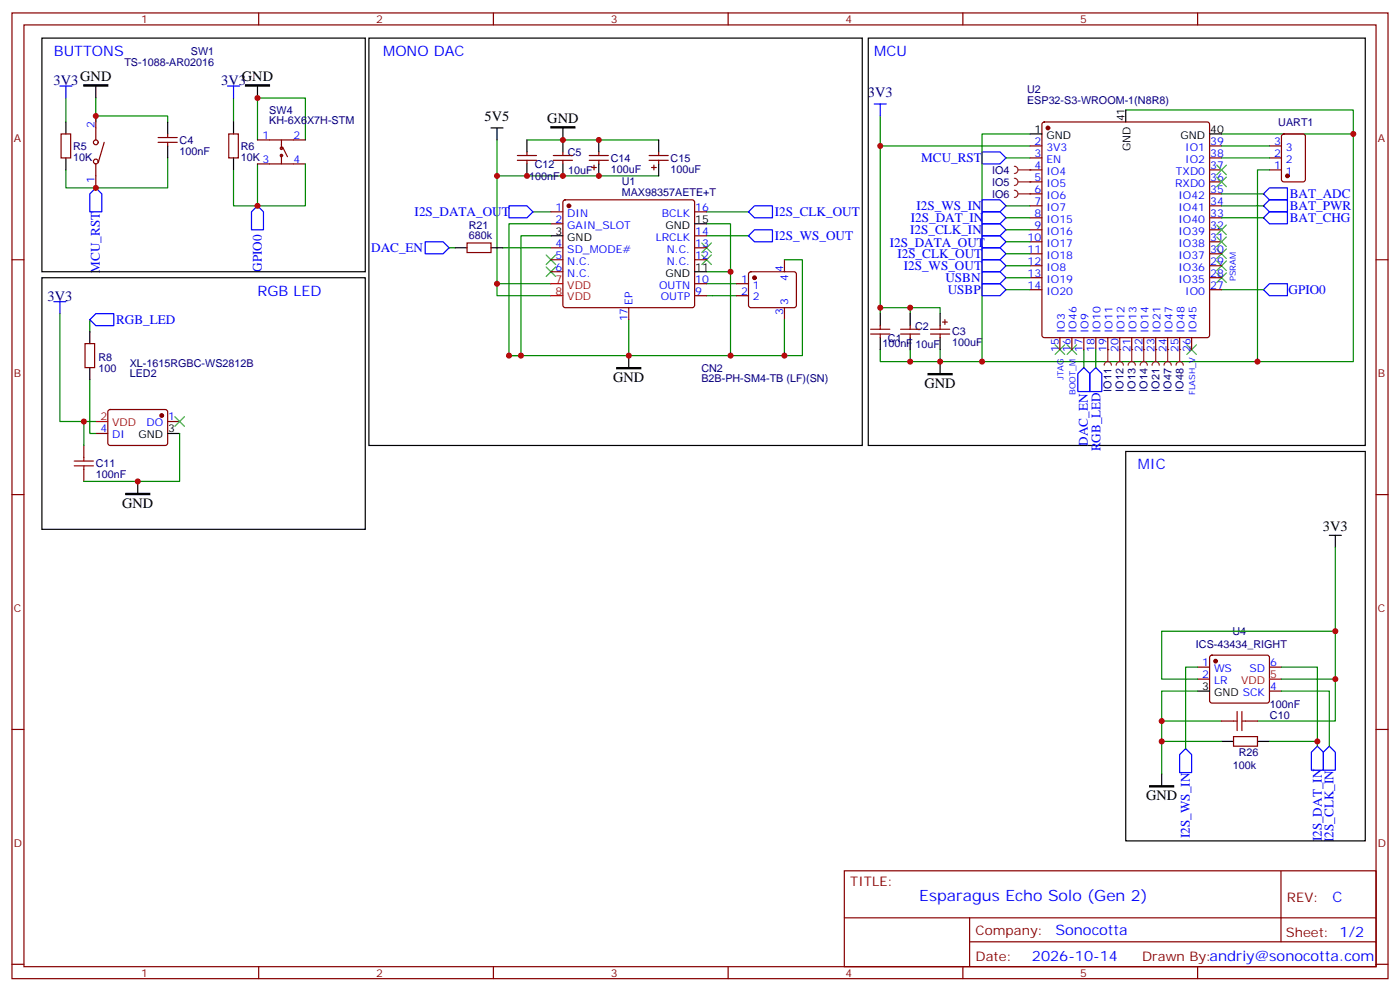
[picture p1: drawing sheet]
<svg xmlns="http://www.w3.org/2000/svg" width="412mm" height="292mm" viewBox="0 0 412 292" stroke-linecap="round" stroke-linejoin="round" font-family="sans-serif">
<g fill="none" stroke="#870000" stroke-width=".35">
<path d="M3.5 3.8h405.4v284.3h-405.4zM7.1 7.3h398.2v277.3h-398.2zM76.2 3.8v3.5M145.3 3.8v3.5M214.5 3.8v3.5M283.6 3.8v3.5M352.8 3.8v3.5M3.5 76.5h3.6M405.3 76.5h3.6M256.5 96.9h5.6M256.5 98.4h5.6M259.3 95.9v1"/>
<path d="M259.3 98.4v1M265.3 96.9h5.6M265.3 98.4h5.6M268.1 95.9v1M268.1 98.4v1M274.1 96.9h5.7M274.1 98.4h5.7M276.9 95.9v1M276.9 98.4v1M277.6 94.8h1.4M278.3 94.1v1.4M3.5 145.6h3.6"/>
<path d="M405.3 145.6h3.6M3.5 214.8h3.6M405.3 214.8h3.6M248.7 256.4h156.6v28.2h-156.6zM377.3 256.4v20.9M248.7 270.2h156.5M285.6 277.3h119.6M285.6 270.2v14.2M3.5 283.9h3.6M76.2 284.6v3.5M145.3 284.6v3.5M214.5 284.6v3.5"/>
<path d="M283.6 284.6v3.5M352.8 284.6v3.5M405.3 283.9h3.6"/>
</g>
<path d="M259.3 34.1v58.3M303.4 39.4h-14.1v67.1h-12.4M331.6 32.4h67v74.1h-109.3M359.8 39.4h38.8M259.3 43h44.1M259.3 90.6h8.8v1.8M268.1 90.6h8.8v1.8M359.8 85.3h12.4M259.3 102.9v3.6h8.8M268.1 102.9v3.6h8.8v-3.6" fill="none" stroke="#008700" stroke-width=".35"/>
<path d="M273.4 110h7.1v.3h-7.1z" fill="#000" stroke="#000" stroke-width=".35"/>
<path d="M255.8 11.2h146.4v120h-146.4zM259.3 92.4v3.5M259.3 99.4v3.5M268.1 92.4v3.5M268.1 99.4v3.5M276.9 92.4v3.5M276.9 99.4v3.5M276.9 106.5v3.5" fill="none" stroke="#000" stroke-width=".35"/>
<path d="M257.5 30.6h3.6M259.3 30.6v3.5M289.3 44.7h5.3l1.7 1.8-1.7 1.8h-5.3zM289.3 83.5h5.3l1.7 1.8-1.7 1.8h-5.3zM289.3 80h5.3l1.7 1.8-1.7 1.7h-5.3zM373.9 83.5h5.3v3.6h-5.3l-1.7-1.8z" fill="none" stroke="#00f" stroke-width=".35"/>
<path d="M298.8 49a1.06 1.06 0 0 1 1.1 1 1.06 1.06 0 0 1-1.1 1.1M299.9 50h3.5" fill="none" stroke="#8c2424" stroke-width=".35"/>
<circle cx="303.4" cy="50" r=".18" fill="#8c2424"/>
<path d="M342.9 107.5a1.06 1.06 0 0 1 1.1-1 1.06 1.06 0 0 1 1 1M344 102.9v3.6" fill="none" stroke="#8c2424" stroke-width=".35"/>
<circle cx="344" cy="102.9" r=".18" fill="#8c2424"/>
<path d="M346.4 107.5a1.06 1.06 0 0 1 1.1-1 1.06 1.06 0 0 1 1 1M347.5 102.9v3.6" fill="none" stroke="#8c2424" stroke-width=".35"/>
<circle cx="347.5" cy="102.9" r=".18" fill="#8c2424"/>
<g fill="none" stroke="#008700" stroke-width=".35">
<path d="M19.4 28.9v7M28.2 34.1h21.2v1.8M28.2 28.9v7M68.8 28.9v7M49.4 46.5v8.8h-30v-5.3M75.8 48.3v12.3h-7v-10.6M75.8 41.2v-12.3h14.2v12.3M17.6 92.4v31.7h10.6M26.5 94.1v3.5M26.5 111.8v15.8h1.7M319.3 102.9v5.3M24.7 124.1v7.1"/>
<path d="M52.9 127.6v14.1h-28.2M393.3 161.1v38.9h-15.8M352.8 196.4h-3.6v24M377.5 196.4h10.6v23.3M393.3 200v12.3h-22.9M393.3 185.8h-51.1v14.2h10.6M342.2 212.3h17.6M352.8 203.5h-10.6v24.3M377.5 203.5h14.1v16.2"/>
</g>
<g fill="none" stroke="#00f" stroke-width=".35">
<path d="M17.6 25.3h3.6M19.4 25.3v3.6M67 25.3h3.6M68.8 25.3v3.6M26.5 57.1l1.7-1.8 1.8 1.8v5.3h-3.5zM289.3 58.8h5.3l1.7 1.8-1.7 1.8h-5.3zM75.8 60.6l1.8 1.8v5.3h-3.5v-5.3zM289.3 62.4h5.3l1.7 1.7-1.7 1.8h-5.3zM289.3 65.9h5.3l1.7 1.8-1.7 1.7h-5.3zM289.3 69.4h5.3l1.7 1.8-1.7 1.8h-5.3zM289.3 73h5.3l1.7 1.7-1.7 1.8h-5.3zM289.3 76.5h5.3l1.7 1.7-1.7 1.8h-5.3z"/>
<path d="M15.9 88.8h3.5M17.6 88.8v3.6M26.5 94.1l1.7-1.7h5.3v3.5h-5.3zM319.3 108.2l1.7 1.8v5.3h-3.5v-5.3zM388.1 219.7l1.7 1.8v5.3h-3.5v-5.3zM391.6 219.7l1.7 1.8v5.3h-3.5v-5.3zM349.2 220.4l1.8 1.8v5.3h-3.5v-5.3z"/>
</g>
<g fill="none" stroke="#000" stroke-width=".35">
<path d="M12.3 11.2h95.3v68.8h-95.3zM19.4 35.9v3.5M28.2 25.3v3.6M49.4 35.9v3.5M68.8 35.9v3.5M75.8 25.3v3.6M19.4 46.5v3.5M49.4 43v3.5M68.8 46.5v3.5M12.3 81.8h95.3v74.1h-95.3zM26.5 97.6v3.6M26.5 108.2v3.6"/>
<path d="M49.4 127.6h3.5M331.6 132.9h70.6v114.7h-70.6zM40.6 141.7v3.6M391.6 157.6h3.5M393.3 157.6v3.5M352.8 203.5h3.5M342.2 227.8v3.6"/>
</g>
<g fill="none" stroke="#870000" stroke-width=".35">
<path d="M18 39.4h2.8v7.1h-2.8zM49.4 39.4v1.1M67.4 39.4h2.8v7.1h-2.8zM46.6 41.9h5.6M46.6 40.5h5.6M49.4 41.9v1.1M25 101.2h2.9v7h-2.9zM24.7 131.2v3.5M24.7 138.2v3.5M28.2 127.6h3.5M32 120.8l.5-.2h16.5l.4 .7-.1 9.4-.6 .5-16.5-.1-.5-.6v-9.2zM49.4 124.1h3.5"/>
<path d="M352.8 196.4h3.5M352.8 200h3.5M356.5 193.1l.5-.2h16.2l.5 .2 .2 .5v12.7l-.2 .5-.5 .2h-16.2l-.5-.2-.2-.5v-12.7zM373.9 196.4h3.6M359.8 212.3h3.6M366.9 212.3h3.5M373.9 203.5h3.6"/>
</g>
<path d="M24.7 25h7v.3h-7zM72.3 25h7.1v.3h-7.1zM37 145.3h7.1v.3h-7.1zM338.7 231.4h7v.3h-7z" fill="#000" stroke="#000" stroke-width=".35"/>
<g fill="#870000" stroke="#870000" stroke-width=".35">
<circle cx="358.1" cy="194.7" r=".53"/>
<circle cx="47.6" cy="122.3" r=".53"/>
</g>
<path d="M28.2 124.1h3.5M373.9 200h3.6" fill="none" stroke="#f00" stroke-width=".35"/>
<path d="M21.9 137.2h5.6M21.9 135.7h5.6M24.7 134.7v1M24.7 137.2v1M363.4 212.3h1M364.4 209.5v5.6M365.8 209.5v5.6M365.8 212.3h1.1" fill="none" stroke="#a10000" stroke-width=".35"/>
<path d="M358.4 73.3l2.8 2.8M358.4 76.8l2.8 2.9M361.2 73.3l-2.8 2.8M361.2 76.8l-2.8 2.9M358.4 80.4l2.8 2.8M361.2 80.4l-2.8 2.8M310.8 101.5l2.8 2.9M313.6 101.5l-2.8 2.9M314.3 101.5l2.8 2.9M317.1 101.5l-2.8 2.9M349.6 101.5l2.8 2.9M352.4 101.5l-2.8 2.9" fill="none" stroke="#3c3" stroke-width=".35"/>
<path d="M335.8 107.5a1.06 1.06 0 0 1 1.1-1 1.06 1.06 0 0 1 1.1 1M336.9 102.9v3.6" fill="none" stroke="#8c2424" stroke-width=".35"/>
<circle cx="336.9" cy="102.9" r=".18" fill="#8c2424"/>
<path d="M339.4 107.5a1.06 1.06 0 0 1 1-1 1.06 1.06 0 0 1 1.1 1M340.4 102.9v3.6" fill="none" stroke="#8c2424" stroke-width=".35"/>
<circle cx="340.4" cy="102.9" r=".18" fill="#8c2424"/>
<path d="M359.8 218.3h3.6M370.4 218.3h3.5" fill="none" stroke="#000" stroke-width=".35"/>
<path d="M363.4 216.9h7v2.8h-7z" fill="none" stroke="#870000" stroke-width=".35"/>
<path d="M342.2 218.3h17.6M373.9 218.3h14.2" fill="none" stroke="#008700" stroke-width=".35"/>
<path d="M325.3 107.5a1.06 1.06 0 0 1 1-1 1.06 1.06 0 0 1 1.1 1M326.3 102.9v3.6" fill="none" stroke="#8c2424" stroke-width=".35"/>
<circle cx="326.3" cy="102.9" r=".18" fill="#8c2424"/>
<path d="M328.8 107.5a1.06 1.06 0 0 1 1-1 1.06 1.06 0 0 1 1.1 1M329.8 102.9v3.6" fill="none" stroke="#8c2424" stroke-width=".35"/>
<circle cx="329.8" cy="102.9" r=".18" fill="#8c2424"/>
<path d="M332.3 107.5a1.06 1.06 0 0 1 1.1-1 1.06 1.06 0 0 1 1 1M333.4 102.9v3.6" fill="none" stroke="#8c2424" stroke-width=".35"/>
<circle cx="333.4" cy="102.9" r=".18" fill="#8c2424"/>
<path d="M298.8 52.5a1.06 1.06 0 0 1 1.1 1.1 1.06 1.06 0 0 1-1.1 1M299.9 53.6h3.5" fill="none" stroke="#8c2424" stroke-width=".35"/>
<circle cx="303.4" cy="53.6" r=".18" fill="#8c2424"/>
<path d="M298.8 56a1.06 1.06 0 0 1 1.1 1.1 1.06 1.06 0 0 1-1.1 1M299.9 57.1h3.5" fill="none" stroke="#8c2424" stroke-width=".35"/>
<circle cx="303.4" cy="57.1" r=".18" fill="#8c2424"/>
<g fill="none" stroke="#000" stroke-width=".35">
<path d="M108.7 11.2h145.3v120h-145.3zM144.6 37.7h3.6M146.4 37.7v3.5M165.8 37.7v7M303.4 39.4h3.5M331.6 32.4v3.5M356.3 39.4h3.5M155.2 41.2v3.5M155.2 48.3v3.5M165.8 48.3v3.5M176.4 41.2v3.5M176.4 48.3v3.5"/>
<path d="M194 41.2v3.5M194 48.3v3.5M134.1 73h3.5M144.6 73h3.6M162.3 69.4h3.5M204.6 65.9h3.5M204.6 80h3.5M185.2 104.7v3.5"/>
</g>
<g fill="none" stroke="#870000" stroke-width=".35">
<path d="M28.2 34.1v7.1M307.2 36.1l.4-.2h48l.5 .2 .2 .5v62.1l-.2 .5-.5 .2h-48l-.5-.2-.2-.5v-62.1zM377.7 39.6l.5-.2h5.6l.7 .5v12.9l-.4 .7-5.9 .1-.7-.5v-13zM28.2 48.3v7M30.7 41.9l-1.8 6M75.8 48.3h14.2M75.8 41.2h14.2M82.9 41.2v2.5M82.9 45.8v2.5M83.3 43.3l1.4 2.8M152.4 47.2h5.6M152.4 45.8h5.6"/>
<path d="M155.2 44.7v1.1M155.2 47.2v1.1M163 47.2h5.6M163 45.8h5.6M165.8 44.7v1.1M165.8 47.2v1.1M166 59l.5-.2h37.4l.5 .2 .2 .5v30.4l-.2 .5-.5 .2h-37.4l-.5-.2-.2-.5v-30.4zM173.6 47.2h5.6M173.6 45.8h5.6M174.3 49.3h1.4M175 48.6v1.4M176.4 44.7v1.1"/>
<path d="M176.4 47.2v1.1M191.2 47.2h5.6M191.2 45.8h5.6M191.9 49.3h1.4M192.6 48.6v1.4M194 44.7v1.1M194 47.2v1.1M303.4 43h3.5M303.4 46.5h3.5M303.4 50h3.5M303.4 53.6h3.5M303.4 57.1h3.5"/>
<path d="M356.3 43h3.5M356.3 46.5h3.5M356.3 50h3.5M356.3 53.6h3.5M356.3 57.1h3.5M373.9 43h3.6M373.9 46.5h3.6M373.9 50h3.6M137.6 71.5h7v2.9h-7zM162.3 62.4h3.5M162.3 65.9h3.5M162.3 73h3.5"/>
<path d="M162.3 76.5h3.5M204.6 62.4h3.5M204.6 73h3.5M204.6 76.5h3.5M204.6 69.4h3.5M231.1 76.5v3.5M303.4 60.6h3.5M303.4 64.1h3.5M303.4 67.7h3.5M303.4 71.2h3.5M303.4 74.7h3.5M303.4 78.2h3.5"/>
<path d="M356.3 60.6h3.5M356.3 64.1h3.5M356.3 67.7h3.5M356.3 71.2h3.5M356.3 74.7h3.5M356.3 78.2h3.5M162.3 80h3.5M185.2 90.6v3.5M204.6 87.1h3.5M204.6 83.5h3.5M217 87.1h3.5M217 83.5h3.5"/>
<path d="M220.7 80.2l.5-.2h12.7l.5 .2 .2 .5-.1 9.5-.6 .4-13-.1-.4-.6v-9.2zM231.1 90.6v3.5M303.4 81.8h3.5M303.4 85.3h3.5M312.2 99.4v3.5M315.7 99.4v3.5M319.3 99.4v3.5M322.8 99.4v3.5M326.3 99.4v3.5M329.8 99.4v3.5M333.4 99.4v3.5M336.9 99.4v3.5"/>
<path d="M340.4 99.4v3.5M344 99.4v3.5M347.5 99.4v3.5M351 99.4v3.5M356.3 81.8h3.5M356.3 85.3h3.5"/>
<circle cx="28.2" cy="41.9" r=".71"/>
<circle cx="28.2" cy="47.6" r=".71"/>
<circle cx="82.9" cy="45.8" r=".35"/>
<circle cx="82.9" cy="43.7" r=".35"/>
</g>
<g fill="#870000" stroke="#870000" stroke-width=".35">
<circle cx="308.7" cy="37.7" r=".53"/>
<circle cx="167.6" cy="60.6" r=".53"/>
<circle cx="222.2" cy="81.8" r=".53"/>
<circle cx="379.2" cy="51.8" r=".53"/>
</g>
<g fill="none" stroke="#008700" stroke-width=".35">
<path d="M90 48.3v12.3h-14.2M146.4 51.8h47.6M146.4 41.2v45.9h15.9M155.2 41.2h38.8M296.3 46.5h7.1M359.8 46.5h14.1M359.8 43h14.1M359.8 57.1h12.4M373.9 50h-3.5v56.5M132.3 73h1.8M148.2 73h14.1M157 62.4h5.3"/>
<path d="M162.3 69.4h-8.8v35.3h31.7v-10.6M162.3 65.9h-12.4v38.8M208.1 65.9h7.1v14.1M208.1 62.4h12.4M208.1 69.4h12.4M231.1 76.5h5.3v28.2h-5.3M296.3 78.2h7.1M296.3 74.7h7.1M296.3 71.2h7.1M296.3 67.7h7.1M296.3 64.1h7.1M296.3 60.6h7.1"/>
<path d="M359.8 64.1h12.4M359.8 60.6h12.4M146.4 83.5h15.9M208.1 80h7.1v24.7h-30M208.1 87.1h8.9M208.1 83.5h8.9M231.1 94.1v10.6h-15.9M296.3 85.3h7.1M296.3 81.8h7.1M149.9 104.7h3.6zM322.8 102.9v5.3"/>
</g>
<g fill="none" stroke="#3c3" stroke-width=".35">
<path d="M358.4 52.1l2.8 2.9M358.4 48.6l2.8 2.8M361.2 52.1l-2.8 2.9M361.2 48.6l-2.8 2.8M160.9 75.1l2.8 2.8M160.9 78.6l2.8 2.8M163.7 75.1l-2.8 2.8M163.7 78.6l-2.8 2.8M206.7 75.1l2.8 2.8M206.7 71.5l2.8 2.9M209.5 75.1l-2.8 2.8M209.5 71.5l-2.8 2.9"/>
<path d="M358.4 69.8l2.8 2.8M358.4 66.3l2.8 2.8M361.2 69.8l-2.8 2.8M361.2 66.3l-2.8 2.8M51.5 122.7l2.8 2.8M54.3 122.7l-2.8 2.8"/>
</g>
<path d="M373.9 55.3h5.3v3.5h-5.3l-1.7-1.7zM125.2 71.2h5.3l1.8 1.8-1.8 1.7h-5.3zM149.9 60.6h5.3l1.8 1.8-1.8 1.7h-5.3zM220.5 69.4l1.7-1.7h5.3v3.5h-5.3zM220.5 62.4l1.7-1.8h5.3v3.5h-5.3zM372.2 60.6l1.7-1.8h5.3v3.6h-5.3zM373.9 62.4h5.3v3.5h-5.3l-1.7-1.8zM322.8 108.2l1.8 1.8v5.3h-3.6v-5.3z" fill="none" stroke="#00f" stroke-width=".35"/>
<path d="M162.3 83.5h3.5M162.3 87.1h3.5" fill="none" stroke="#f00" stroke-width=".35"/>
<path d="M162.3 37.3h7v.4h-7zM181.7 108.2h7v.4h-7z" fill="#000" stroke="#000" stroke-width=".35"/>
<g fill="#c00">
<circle cx="259.3" cy="90.6" r=".88"/>
<circle cx="268.1" cy="90.6" r=".88"/>
<circle cx="259.3" cy="43" r=".88"/>
<circle cx="276.9" cy="106.5" r=".88"/>
<circle cx="268.1" cy="106.5" r=".88"/>
<circle cx="289.3" cy="106.5" r=".88"/>
<circle cx="398.6" cy="39.4" r=".88"/>
<circle cx="342.2" cy="212.3" r=".88"/>
<circle cx="393.3" cy="200" r=".88"/>
<circle cx="393.3" cy="185.8" r=".88"/>
<circle cx="24.7" cy="124.1" r=".88"/>
<circle cx="342.2" cy="218.3" r=".88"/>
<circle cx="388.1" cy="218.3" r=".88"/>
<circle cx="75.8" cy="60.6" r=".88"/>
<circle cx="28.2" cy="55.3" r=".88"/>
<circle cx="40.6" cy="141.7" r=".88"/>
<circle cx="165.8" cy="41.2" r=".88"/>
<circle cx="155.2" cy="51.8" r=".88"/>
<circle cx="215.2" cy="80" r=".88"/>
<circle cx="185.2" cy="104.7" r=".88"/>
<circle cx="165.8" cy="51.8" r=".88"/>
<circle cx="153.5" cy="104.7" r=".88"/>
<circle cx="176.4" cy="41.2" r=".88"/>
<circle cx="176.4" cy="51.8" r=".88"/>
<circle cx="146.4" cy="83.5" r=".88"/>
<circle cx="146.4" cy="51.8" r=".88"/>
<circle cx="149.9" cy="104.7" r=".88"/>
<circle cx="215.2" cy="104.7" r=".88"/>
<circle cx="231.1" cy="104.7" r=".88"/>
<circle cx="75.8" cy="28.9" r=".88"/>
<circle cx="28.2" cy="34.1" r=".88"/>
<circle cx="370.4" cy="106.5" r=".88"/>
</g>
<text font-size="4.6" fill="#00f" x="270.8" y="265.4">Esparagus Echo Solo (Gen 2)</text>
<g font-size="4.2" fill="#00f">
<text x="15.9" y="16.5">BUTTONS</text>
<text x="112.9" y="16.5">MONO DAC</text>
<text x="257.5" y="16.5">MCU</text>
<text x="75.8" y="87.1">RGB LED</text>
<text x="335.1" y="138.2">MIC</text>
<text x="392.5" y="265.7">C</text>
<text x="310.9" y="275.2">Sonocotta</text>
<text x="304" y="283">2026-10-14</text>
</g>
<g font-size="4.2">
<text x="23.6" y="23.9">GND</text>
<text x="71.3" y="23.9">GND</text>
<text x="142.8" y="35.6">5V5</text>
<text x="161.2" y="36.1">GND</text>
<text x="180.6" y="112.6">GND</text>
<text x="272.3" y="114.3">GND</text>
<text x="36" y="149.6">GND</text>
<text x="389.7" y="156.5">3V3</text>
<text x="337.6" y="235.7">GND</text>
</g>
<g font-size="4.2" fill="#000080">
<text x="15.8" y="25">3V3</text>
<text x="65.2" y="25">3V3</text>
<text x="255.7" y="28.6">3V3</text>
<text x="14" y="88.5">3V3</text>
</g>
<g font-size="3.9" fill="#00f">
<text x="271.4" y="47.7">MCU_RST</text>
<text x="379.9" y="58.2">BAT_ADC</text>
<text x="122.1" y="63.6">I2S_DATA_OUT</text>
<text x="228.2" y="63.6">I2S_CLK_OUT</text>
<text x="268.3" y="65.4">I2S_DAT_IN</text>
<text x="270" y="61.9">I2S_WS_IN</text>
<text x="379.9" y="65.5">BAT_CHG</text>
<text x="379.9" y="61.9">BAT_PWR</text>
<text x="228.2" y="70.6">I2S_WS_OUT</text>
<text x="268.1" y="68.9">I2S_CLK_IN</text>
<text x="109.3" y="74.3">DAC_EN</text>
<text x="262.1" y="72.8">I2S_DATA_OUT</text>
<text x="264.3" y="76">I2S_CLK_OUT</text>
<text x="29.5" y="80.3" transform="rotate(-90 29.5 80.3)">MCU_RST</text>
<text x="77.2" y="80.1" transform="rotate(-90 77.2 80.1)">GPIO0</text>
<text x="266.2" y="79.5">I2S_WS_OUT</text>
<text x="278.5" y="83.1">USBN</text>
<text x="279.2" y="86.7">USBP</text>
<text x="379.6" y="86.6">GPIO0</text>
<text x="34.2" y="95.3">RGB_LED</text>
<text x="320.4" y="131.2" transform="rotate(-90 320.4 131.2)">DAC_EN</text>
<text x="324.1" y="132.9" transform="rotate(-90 324.1 132.9)">RGB_LED</text>
<text x="350.5" y="246.8" transform="rotate(-90 350.5 246.8)">I2S_WS_IN</text>
<text x="389.3" y="247.7" transform="rotate(-90 389.3 247.7)">I2S_DAT_IN</text>
<text x="392.8" y="247.9" transform="rotate(-90 392.8 247.9)">I2S_CLK_IN</text>
</g>
<g font-size="3.9" fill="#800">
<text x="250.5" y="261">TITLE:</text>
<text x="379.1" y="265.7">REV:</text>
<text x="287.4" y="275.2">Company:</text>
<text x="378.7" y="275.8">Sheet: 1/2</text>
<text x="287.4" y="282.9">Date:</text>
<text x="336.4" y="282.9">Drawn By:andriy@sonocotta.com</text>
</g>
<g font-size="3.2" fill="#800">
<text x="41.6" y="6.8">1</text>
<text x="110.8" y="6.8">2</text>
<text x="179.9" y="6.8">3</text>
<text x="249.1" y="6.8">4</text>
<text x="318.2" y="6.8">5</text>
<text x="4.1" y="41.9">A</text>
<text x="405.9" y="41.9">A</text>
<text x="4.1" y="111.1">B</text>
<text x="405.9" y="111.1">B</text>
<text x="4.1" y="180.2">C</text>
<text x="405.9" y="180.2">C</text>
<text x="4.1" y="249.3">D</text>
<text x="405.9" y="249.3">D</text>
<text x="41.6" y="287.6">1</text>
<text x="110.8" y="287.6">2</text>
<text x="179.9" y="287.6">3</text>
<text x="249.1" y="287.6">4</text>
<text x="318.2" y="287.6">5</text>
</g>
<g font-size="3.2" fill="#000080">
<text x="56.2" y="16.2">SW1</text>
<text x="36.6" y="19.4">TS-1088-AR02016</text>
<text x="302.6" y="27.3">U2</text>
<text x="79.3" y="33.4">SW4</text>
<text x="302.6" y="30.5">ESP32-S3-WROOM-1(N8R8)</text>
<text x="79.3" y="36.6">KH-6X6X7H-STM</text>
<text x="376.5" y="37">UART1</text>
<text x="21.5" y="47.3">10K</text>
<text x="21.5" y="44.1">R5</text>
<text x="52.9" y="45.6">100nF</text>
<text x="52.9" y="42.4">C4</text>
<text x="70.9" y="47.3">10K 3</text>
<text x="70.9" y="44.1">R6</text>
<text x="167.2" y="45.9">C5</text>
<text x="179.9" y="47.6">C14</text>
<text x="197.6" y="47.6">C15</text>
<text x="155.8" y="52.9">100nF</text>
<text x="157.5" y="49.4">C12</text>
<text x="167.3" y="51.2">10uF</text>
<text x="179.9" y="50.8">100uF</text>
<text x="197.6" y="50.8">100uF</text>
<text x="292.3" y="51.2">IO4</text>
<text x="183.2" y="57.7">MAX98357AETE+T</text>
<text x="183.2" y="54.4">U1</text>
<text x="292.3" y="54.7">IO5</text>
<text x="292.3" y="58.2">IO6</text>
<text x="138.1" y="70.5">680k</text>
<text x="138.1" y="67.3">R21</text>
<text x="261.6" y="100.5">C1</text>
<text x="269.5" y="97">C2</text>
<text x="280.5" y="102">100uF</text>
<text x="280.5" y="98.8">C3</text>
<text x="29" y="106.2">R8</text>
<text x="38.2" y="107.9">XL-1615RGBC-WS2812B</text>
<text x="259.9" y="102.3">100nF</text>
<text x="269.6" y="102.3">10uF</text>
<text x="29" y="109.4">100</text>
<text x="38.2" y="111.1">LED2</text>
<text x="206.6" y="112.6">B2B-PH-SM4-TB (LF)(SN)</text>
<text x="206.6" y="109.4">CN2</text>
<text x="327.4" y="115.3" transform="rotate(-90 327.4 115.3)">IO11</text>
<text x="331" y="115.3" transform="rotate(-90 331 115.3)">IO12</text>
<text x="334.5" y="115.3" transform="rotate(-90 334.5 115.3)">IO13</text>
<text x="338" y="115.3" transform="rotate(-90 338 115.3)">IO14</text>
<text x="341.6" y="115.3" transform="rotate(-90 341.6 115.3)">IO21</text>
<text x="345.1" y="115.3" transform="rotate(-90 345.1 115.3)">IO47</text>
<text x="348.6" y="115.3" transform="rotate(-90 348.6 115.3)">IO48</text>
<text x="28.2" y="137.6">C11</text>
<text x="28.2" y="140.8">100nF</text>
<text x="352.3" y="190.7">ICS-43434_RIGHT</text>
<text x="363" y="187.1">U4</text>
<text x="374.1" y="208.5">100nF</text>
<text x="374.1" y="211.7">C10</text>
<text x="363.1" y="226.5">100k</text>
<text x="364.9" y="222.6">R26</text>
</g>
<g font-size="3.2">
<text x="331.3" y="35.7" transform="rotate(-90 331.3 35.7)">41</text>
<text x="304.7" y="39.1">1</text>
<text x="308.2" y="40.9">GND</text>
<text x="347.7" y="40.9">GND</text>
<text x="356.5" y="39.1">40</text>
<text x="333" y="44.5" transform="rotate(-90 333 44.5)">GND</text>
<text x="204.8" y="65.5">15</text>
<text x="163.6" y="69.1">3</text>
<text x="167.1" y="70.8">GND</text>
<text x="196" y="67.3">GND</text>
<text x="196" y="81.4">GND</text>
<text x="204.8" y="79.7">11</text>
<text x="40.8" y="129">GND</text>
<text x="49.6" y="127.3">3</text>
<text x="354.1" y="203.1">3</text>
<text x="357.6" y="204.9">GND SCK</text>
</g>
<g font-size="3.2" fill="#00f">
<text x="27.9" y="37.7" transform="rotate(-90 27.9 37.7)">2</text>
<text x="77.4" y="40.9">1</text>
<text x="86.4" y="40.9">2</text>
<text x="86.4" y="47.9">4</text>
<text x="304.7" y="42.6">2</text>
<text x="304.7" y="46.1">3</text>
<text x="308.2" y="44.4">3V3</text>
<text x="308.2" y="47.9">EN</text>
<text x="349.2" y="47.9">IO2</text>
<text x="349.2" y="44.4">IO1</text>
<text x="356.5" y="46.1">38</text>
<text x="356.5" y="42.6">39</text>
<text x="375.3" y="46.1">2</text>
<text x="375.3" y="42.6">3</text>
<text x="378.8" y="47.9">2</text>
<text x="378.8" y="44.4">3</text>
<text x="27.9" y="53.8" transform="rotate(-90 27.9 53.8)">1</text>
<text x="304.7" y="49.7">4</text>
<text x="304.7" y="53.2">5</text>
<text x="308.2" y="51.4">IO4</text>
<text x="346.4" y="51.4">TXD0</text>
<text x="356.5" y="53.2">36</text>
<text x="356.5" y="49.7">37</text>
<text x="375.3" y="49.7">1</text>
<text x="378.8" y="51.4">1</text>
<text x="304.7" y="56.7">6</text>
<text x="308.2" y="55">IO5</text>
<text x="308.2" y="58.5">IO6</text>
<text x="346.2" y="55">RXD0</text>
<text x="347.1" y="58.5">IO42</text>
<text x="356.5" y="56.7">35</text>
<text x="163.6" y="62">1</text>
<text x="163.6" y="65.5">2</text>
<text x="167.1" y="63.8">DIN</text>
<text x="195" y="63.8">BCLK</text>
<text x="204.8" y="62">16</text>
<text x="304.7" y="60.3">7</text>
<text x="304.7" y="63.8">8</text>
<text x="308.2" y="62">IO7</text>
<text x="308.2" y="65.5">IO15</text>
<text x="347.1" y="65.5">IO40</text>
<text x="347.1" y="62">IO41</text>
<text x="356.5" y="63.8">33</text>
<text x="356.5" y="60.3">34</text>
<text x="167.1" y="67.3">GAIN_SLOT</text>
<text x="193.2" y="70.8">LRCLK</text>
<text x="204.8" y="69.1">14</text>
<text x="302.7" y="70.8">10</text>
<text x="304.7" y="67.3">9</text>
<text x="308.2" y="69.1">IO16</text>
<text x="347.1" y="69.1">IO39</text>
<text x="356.5" y="70.8">31</text>
<text x="356.5" y="67.3">32</text>
<text x="163.6" y="72.6">4</text>
<text x="163.6" y="76.1">5</text>
<text x="167.1" y="74.4">SD_MODE#</text>
<text x="167.1" y="77.9">N.C.</text>
<text x="196.4" y="77.9">N.C.</text>
<text x="196.4" y="74.4">N.C.</text>
<text x="204.8" y="76.1">12</text>
<text x="204.8" y="72.6">13</text>
<text x="302.7" y="74.4">11</text>
<text x="302.7" y="77.9">12</text>
<text x="308.2" y="72.6">IO17</text>
<text x="308.2" y="76.1">IO18</text>
<text x="347.1" y="76.1">IO37</text>
<text x="347.1" y="72.6">IO38</text>
<text x="356.5" y="77.9">29</text>
<text x="356.5" y="74.4">30</text>
<text x="163.6" y="79.7">6</text>
<text x="167.1" y="81.4">N.C.</text>
<text x="204.8" y="83.2">10</text>
<text x="218.3" y="83.2">1</text>
<text x="230.7" y="80" transform="rotate(-90 230.7 80)">4</text>
<text x="232.1" y="82.7" transform="rotate(-90 232.1 82.7)">4</text>
<text x="302.7" y="81.4">13</text>
<text x="308.2" y="79.7">IO8</text>
<text x="308.2" y="83.2">IO19</text>
<text x="347.1" y="83.2">IO35</text>
<text x="347.1" y="79.7">IO36</text>
<text x="356.5" y="81.4">28</text>
<text x="186.3" y="89.9" transform="rotate(-90 186.3 89.9)">EP</text>
<text x="194.2" y="84.9">OUTN</text>
<text x="194.6" y="88.5">OUTP</text>
<text x="204.8" y="86.7">9</text>
<text x="218.3" y="86.7">2</text>
<text x="221.8" y="84.9">1</text>
<text x="221.8" y="88.5">2</text>
<text x="232.1" y="89.9" transform="rotate(-90 232.1 89.9)">3</text>
<text x="302.7" y="84.9">14</text>
<text x="308.2" y="86.7">IO20</text>
<text x="349.2" y="86.7">IO0</text>
<text x="356.5" y="84.9">27</text>
<text x="184.9" y="94.6" transform="rotate(-90 184.9 94.6)">17</text>
<text x="230.7" y="92.6" transform="rotate(-90 230.7 92.6)">3</text>
<text x="313.6" y="98.1" transform="rotate(-90 313.6 98.1)">IO3</text>
<text x="317.1" y="98.1" transform="rotate(-90 317.1 98.1)">IO46</text>
<text x="320.7" y="98.1" transform="rotate(-90 320.7 98.1)">IO9</text>
<text x="324.2" y="98.1" transform="rotate(-90 324.2 98.1)">IO10</text>
<text x="327.7" y="98.1" transform="rotate(-90 327.7 98.1)">IO11</text>
<text x="331.3" y="98.1" transform="rotate(-90 331.3 98.1)">IO12</text>
<text x="334.8" y="98.1" transform="rotate(-90 334.8 98.1)">IO13</text>
<text x="338.3" y="98.1" transform="rotate(-90 338.3 98.1)">IO14</text>
<text x="341.8" y="98.1" transform="rotate(-90 341.8 98.1)">IO21</text>
<text x="345.4" y="98.1" transform="rotate(-90 345.4 98.1)">IO47</text>
<text x="348.9" y="98.1" transform="rotate(-90 348.9 98.1)">IO48</text>
<text x="352.4" y="98.1" transform="rotate(-90 352.4 98.1)">IO45</text>
<text x="311.9" y="103.6" transform="rotate(-90 311.9 103.6)">15</text>
<text x="315.4" y="103.6" transform="rotate(-90 315.4 103.6)">16</text>
<text x="318.9" y="103.6" transform="rotate(-90 318.9 103.6)">17</text>
<text x="322.4" y="103.6" transform="rotate(-90 322.4 103.6)">18</text>
<text x="326" y="103.6" transform="rotate(-90 326 103.6)">19</text>
<text x="329.5" y="103.6" transform="rotate(-90 329.5 103.6)">20</text>
<text x="333" y="103.6" transform="rotate(-90 333 103.6)">21</text>
<text x="336.5" y="103.6" transform="rotate(-90 336.5 103.6)">22</text>
<text x="340.1" y="103.6" transform="rotate(-90 340.1 103.6)">23</text>
<text x="343.6" y="103.6" transform="rotate(-90 343.6 103.6)">24</text>
<text x="347.1" y="103.6" transform="rotate(-90 347.1 103.6)">25</text>
<text x="350.7" y="103.6" transform="rotate(-90 350.7 103.6)">26</text>
<text x="43.1" y="125.5">DO</text>
<text x="49.6" y="123.8">1</text>
<text x="29.6" y="127.3">4</text>
<text x="33.1" y="129">DI</text>
<text x="354.1" y="196.1">1</text>
<text x="357.6" y="197.8">WS</text>
<text x="368" y="197.8">SD</text>
<text x="374.1" y="196.1">6</text>
<text x="354.1" y="199.6">2</text>
<text x="357.6" y="201.4">LR</text>
<text x="374.1" y="203.1">4</text>
</g>
<g font-size="3.2" fill="#f00">
<text x="163.6" y="83.2">7</text>
<text x="163.6" y="86.7">8</text>
<text x="167.1" y="84.9">VDD</text>
<text x="167.1" y="88.5">VDD</text>
<text x="29.6" y="123.8">2</text>
<text x="33.1" y="125.5">VDD</text>
<text x="365.6" y="201.4">VDD</text>
<text x="374.1" y="199.6">5</text>
</g>
<g font-size="2.5" fill="#00f">
<text x="364.1" y="82.8" transform="rotate(-90 364.1 82.8)">PSRAM</text>
<text x="313.3" y="111.8" transform="rotate(-90 313.3 111.8)">JTAG</text>
<text x="316.8" y="116.3" transform="rotate(-90 316.8 116.3)">BOOT_M</text>
<text x="352.1" y="116.3" transform="rotate(-90 352.1 116.3)">FLASH_V</text>
</g>
</svg>
